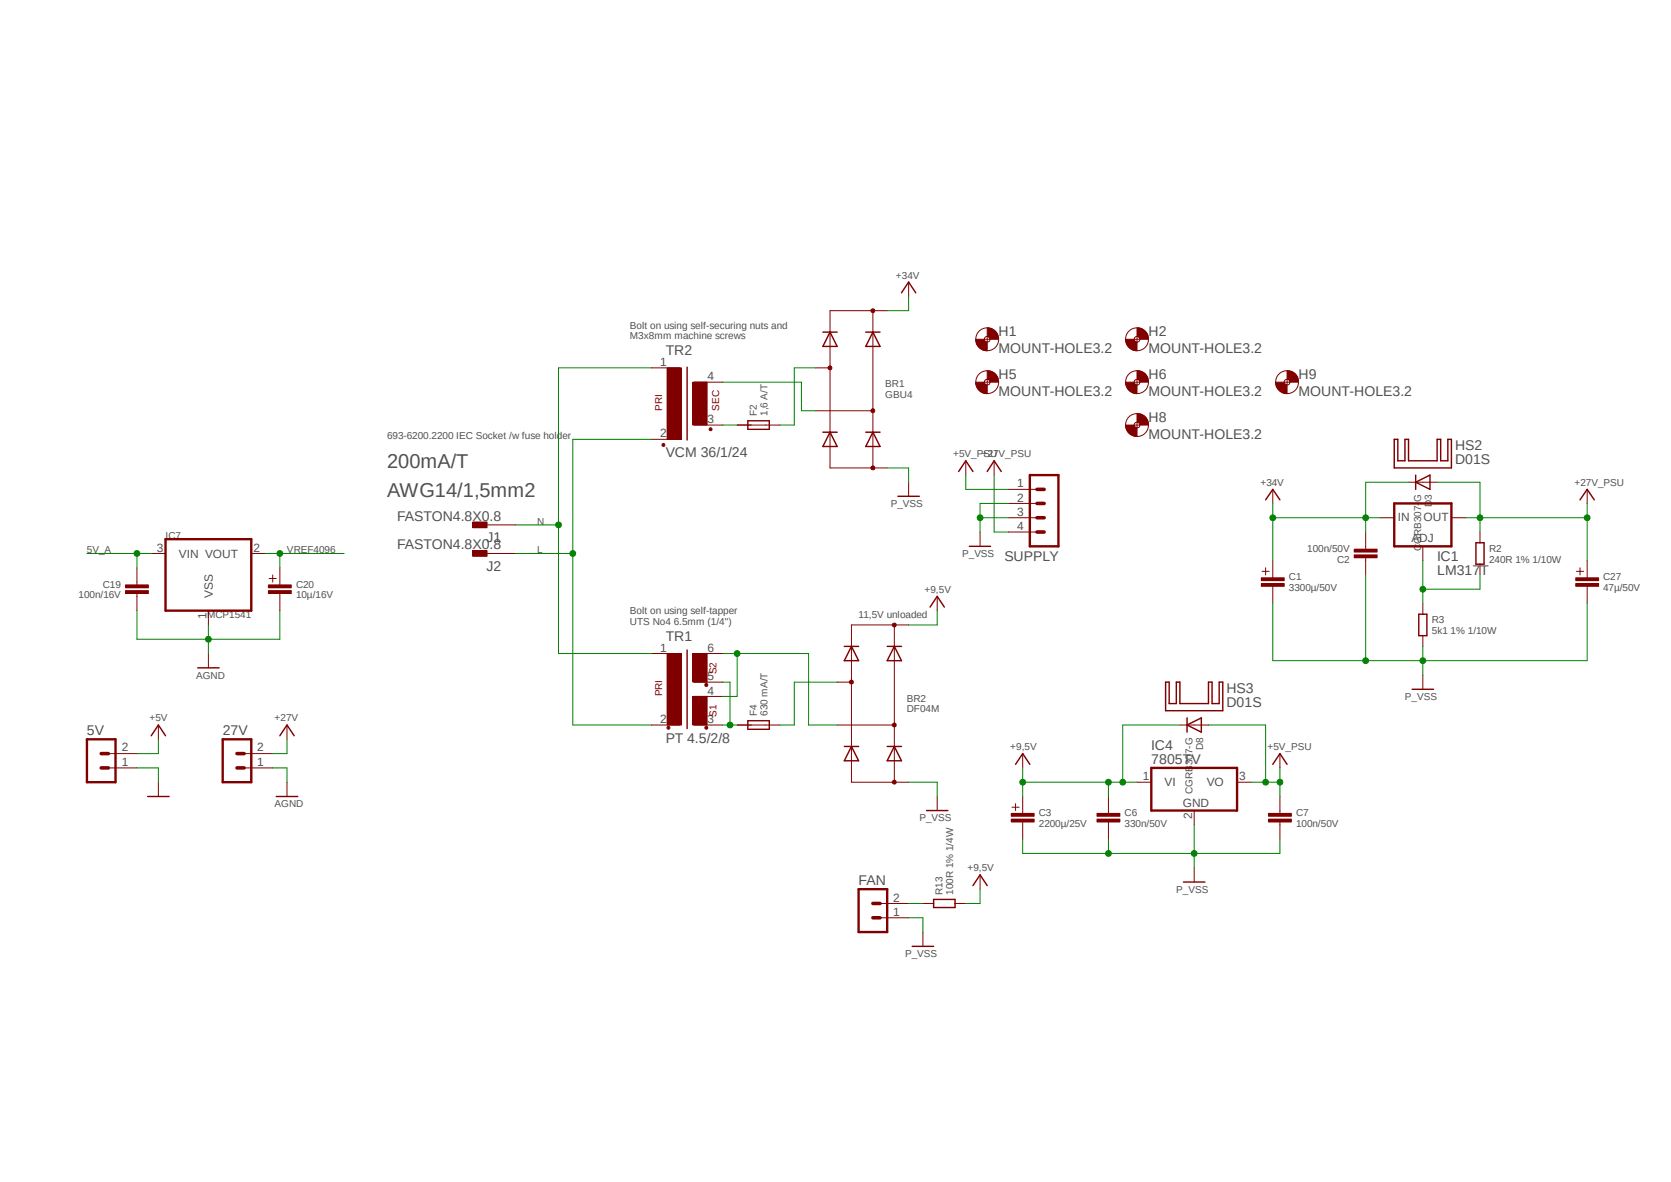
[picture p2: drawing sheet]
<svg xmlns="http://www.w3.org/2000/svg" width="297mm" height="210mm" viewBox="0 0 297 210" stroke-linecap="round" stroke-linejoin="round" font-family="sans-serif">
<path d="M13.3 47.7l278.9 122.9M292.2 47.7l-278.9 122.9" fill="none" stroke="#fff" stroke-width=".18"/>
<path d="M29.4 95.8h15.3v12.7h-15.3z" fill="none" stroke="#800000" stroke-width=".42"/>
<path d="M26.9 98.3h2.5M44.7 98.3h2.5M24.3 103.4v.5M24.3 105.5v.5M37 108.5v2.5" fill="none" stroke="#800000" stroke-width=".18"/>
<path d="M22.3 103.9h4.1v.5h-4.1z" fill-rule="evenodd" fill="#800000"/>
<path d="M22.3 103.9h4.1v.5h-4.1z" fill="none" stroke="#800000" stroke-width=".18"/>
<path d="M22.3 104.9h4.1v.6h-4.1z" fill-rule="evenodd" fill="#800000"/>
<path d="M22.3 104.9h4.1v.6h-4.1zM24.3 100.9v2.5M24.3 106v2.5M47.8 102.8h1.3M48.5 102.2v1.2M49.7 100.9v3M49.7 105.5v3" fill="none" stroke="#800000" stroke-width=".18"/>
<path d="M47.7 103.9h4.1v.5h-4.1z" fill-rule="evenodd" fill="#800000"/>
<path d="M47.7 103.9h4.1v.5h-4.1z" fill="none" stroke="#800000" stroke-width=".18"/>
<path d="M47.7 104.9h4.1v.6h-4.1z" fill-rule="evenodd" fill="#800000"/>
<path d="M37 116.1v2.6M47.7 104.9h4.1v.6h-4.1zM19.3 136.4h5M19.3 133.9h5M28.2 128.8v2.6M28.2 139v2.5M43.4 136.4h5.1M43.4 133.9h5.1M51 128.8v2.6M51 139v2.5" fill="none" stroke="#800000" stroke-width=".18"/>
<path d="M35.1 118.7h3.8M122.1 115.5v14M26.9 130.7l1.3-1.9 1.2 1.9M49.7 130.7l1.3-1.9 1.3 1.9M26.2 141.5h3.9M49.1 141.5h3.8" fill="none" stroke="#800000" stroke-width=".25"/>
<path d="M15.5 131.4h5v7.6h-5zM39.6 131.4h5.1v7.6h-5.1z" fill="none" stroke="#800000" stroke-width=".42"/>
<path d="M18 133.9h1.3M18 136.4h1.3M42.1 133.9h1.3M42.1 136.4h1.3" fill="none" stroke="#800000" stroke-width=".64"/>
<path d="M118.6 129.1h.4v.4h-.4z" fill-rule="evenodd" fill="#800000"/>
<path d="M118.6 129.1h.4v.4h-.4z" fill="none" stroke="#800000" stroke-width=".18"/>
<path d="M125.3 129.1h.4v.4h-.4z" fill-rule="evenodd" fill="#800000"/>
<path d="M125.3 129.1h.4v.4h-.4z" fill="none" stroke="#800000" stroke-width=".18"/>
<circle cx="125.6" cy="121.7" r=".29" fill="#800000"/>
<circle cx="125.6" cy="121.7" r=".29" fill="none" stroke="#800000" stroke-width=".18"/>
<path d="M118.6 116.1h2.5v12.7h-2.5z" fill-rule="evenodd" fill="#800000"/>
<path d="M118.6 116.1h2.5v12.7h-2.5z" fill="none" stroke="#800000" stroke-width=".18"/>
<path d="M123.1 116.1h2.6v5.1h-2.6z" fill-rule="evenodd" fill="#800000"/>
<path d="M123.1 116.1h2.6v5.1h-2.6z" fill="none" stroke="#800000" stroke-width=".18"/>
<path d="M123.1 123.7h2.6v5.1h-2.6z" fill-rule="evenodd" fill="#800000"/>
<path d="M115.8 116.1h5.1M123.4 116.1h5.1M159 111v28M161.5 111h-10.2v28h10.2M115.8 128.8h5.1M123.1 123.7h2.6v5.1h-2.6zM123.4 128.8h5.1M123.4 123.7h5.1M123.4 121.2h5.1M148.8 128.8h10.2M148.8 121.2h2.5" fill="none" stroke="#800000" stroke-width=".18"/>
<path d="M150.1 114.9h2.5M151.3 114.9l1.3 2.5h-2.5zM157.7 114.9h2.5M159 114.9l1.2 2.5h-2.5zM150.1 132.6h2.5M151.3 132.6l1.3 2.6h-2.5zM157.7 132.6h2.5M159 132.6l1.2 2.6h-2.5z" fill="none" stroke="#800000" stroke-width=".25"/>
<circle cx="151.3" cy="121.2" r=".37" fill="#800000"/>
<circle cx="151.3" cy="121.2" r=".37" fill="none" stroke="#800000" stroke-width=".18"/>
<circle cx="159" cy="128.8" r=".37" fill="#800000"/>
<circle cx="159" cy="128.8" r=".37" fill="none" stroke="#800000" stroke-width=".18"/>
<circle cx="158.9" cy="111.1" r=".36" fill="#800000"/>
<circle cx="158.9" cy="111.1" r=".36" fill="none" stroke="#800000" stroke-width=".18"/>
<circle cx="159" cy="139" r=".37" fill="#800000"/>
<circle cx="159" cy="139" r=".37" fill="none" stroke="#800000" stroke-width=".18"/>
<path d="M122.1 65.2v13" fill="none" stroke="#800000" stroke-width=".25"/>
<path d="M117.7 78.9h.4v.3h-.4z" fill-rule="evenodd" fill="#800000"/>
<path d="M117.7 78.9h.4v.3h-.4z" fill="none" stroke="#800000" stroke-width=".18"/>
<path d="M126.1 76.1h.4v.4h-.4z" fill-rule="evenodd" fill="#800000"/>
<path d="M126.1 76.1h.4v.4h-.4z" fill="none" stroke="#800000" stroke-width=".18"/>
<path d="M118.6 65.4h2.5v12.7h-2.5z" fill-rule="evenodd" fill="#800000"/>
<path d="M118.6 65.4h2.5v12.7h-2.5z" fill="none" stroke="#800000" stroke-width=".18"/>
<path d="M123.1 67.9h2.6v7.6h-2.6z" fill-rule="evenodd" fill="#800000"/>
<path d="M155.2 55.2v27.9M157.7 55.2h-10.2v27.9h10.2M115.8 65.4h5.1M115.8 78.1h5.1M123.1 67.9h2.6v7.6h-2.6zM123.4 75.5h5.1M123.4 67.9h5.1M145 65.4h2.5M145 73h10.2" fill="none" stroke="#800000" stroke-width=".18"/>
<path d="M146.3 59h2.5M147.5 59l1.3 2.6h-2.5zM153.9 59h2.5M155.2 59l1.2 2.6h-2.5zM146.3 76.8h2.5M147.5 76.8l1.3 2.5h-2.5zM153.9 76.8h2.5M155.2 76.8l1.2 2.5h-2.5z" fill="none" stroke="#800000" stroke-width=".25"/>
<circle cx="147.5" cy="65.4" r=".37" fill="#800000"/>
<circle cx="147.5" cy="65.4" r=".37" fill="none" stroke="#800000" stroke-width=".18"/>
<circle cx="155.1" cy="73" r=".37" fill="#800000"/>
<circle cx="155.1" cy="73" r=".37" fill="none" stroke="#800000" stroke-width=".18"/>
<circle cx="155.1" cy="55.2" r=".36" fill="#800000"/>
<circle cx="155.1" cy="55.2" r=".36" fill="none" stroke="#800000" stroke-width=".18"/>
<circle cx="155.1" cy="83.1" r=".37" fill="#800000"/>
<g fill="none" stroke="#800000" stroke-width=".18">
<path d="M161.5 50.1v2.6M131 75.5h7.6M131 128.8h7.6"/>
<circle cx="155.1" cy="83.1" r=".37"/>
</g>
<path d="M160.2 52l1.3-1.9 1.3 1.9M132.9 74.8h3.8v1.5h-3.8zM132.9 128.1h3.8v1.5h-3.8z" fill="none" stroke="#800000" stroke-width=".25"/>
<path d="M175.5 65.9a1.91 1.91 0 0 1 2 2h-1.6a.44 .44 0 0 0-.4-.5z" fill-rule="evenodd" fill="#800000"/>
<path d="M175.5 65.9a1.91 1.91 0 0 1 2 2h-1.6a.44 .44 0 0 0-.4-.5z" fill="none" stroke="#800000" stroke-width=".18"/>
<path d="M173.4 67.9h1.6a.5 .5 0 0 0 .5 .5v1.5a1.99 1.99 0 0 1-2.1-2z" fill-rule="evenodd" fill="#800000"/>
<g fill="none" stroke="#800000" stroke-width=".18">
<path d="M173.4 67.9h1.6a.5 .5 0 0 0 .5 .5v1.5a1.99 1.99 0 0 1-2.1-2zM175 67.9h.9M175.5 67.4v1"/>
<circle cx="175.5" cy="67.9" r="2.04"/>
<circle cx="175.5" cy="67.9" r=".51"/>
</g>
<path d="M202.1 65.9a1.92 1.92 0 0 1 2 2h-1.5a.45 .45 0 0 0-.5-.5z" fill-rule="evenodd" fill="#800000"/>
<path d="M202.1 65.9a1.92 1.92 0 0 1 2 2h-1.5a.45 .45 0 0 0-.5-.5z" fill="none" stroke="#800000" stroke-width=".18"/>
<path d="M200.1 67.9h1.5l.2 .3 .3 .2v1.5a2.05 2.05 0 0 1-2-2z" fill-rule="evenodd" fill="#800000"/>
<g fill="none" stroke="#800000" stroke-width=".18">
<path d="M200.1 67.9h1.5l.2 .3 .3 .2v1.5a2.05 2.05 0 0 1-2-2zM201.6 67.9h1M202.1 67.4v1"/>
<circle cx="202.1" cy="67.9" r="2.04"/>
<circle cx="202.1" cy="67.9" r=".51"/>
</g>
<path d="M202.1 73.5a1.92 1.92 0 0 1 2 2h-1.5a.45 .45 0 0 0-.5-.5z" fill-rule="evenodd" fill="#800000"/>
<path d="M202.1 73.5a1.92 1.92 0 0 1 2 2h-1.5a.45 .45 0 0 0-.5-.5z" fill="none" stroke="#800000" stroke-width=".18"/>
<path d="M200.1 75.5h1.5l.2 .4 .3 .1v1.6a2.05 2.05 0 0 1-2-2.1z" fill-rule="evenodd" fill="#800000"/>
<g fill="none" stroke="#800000" stroke-width=".18">
<path d="M200.1 75.5h1.5l.2 .4 .3 .1v1.6a2.05 2.05 0 0 1-2-2.1zM201.6 75.5h1M202.1 75v1M226.2 99.6v3.1M224.3 101.5h1.3M225 100.9v1.3M226.2 104.2v3"/>
<circle cx="202.1" cy="75.5" r="2.04"/>
<circle cx="202.1" cy="75.5" r=".51"/>
</g>
<path d="M224.2 102.7h4.1v.5h-4.1z" fill-rule="evenodd" fill="#800000"/>
<path d="M224.2 102.7h4.1v.5h-4.1z" fill="none" stroke="#800000" stroke-width=".18"/>
<path d="M224.2 103.7h4.1v.5h-4.1z" fill-rule="evenodd" fill="#800000"/>
<path d="M242.7 97.1v.5M242.7 99.1v.5M245.3 92h2.5M250.4 85.7h5M252.9 97.1v2.5M258 92h2.5M224.2 103.7h4.1v.5h-4.1z" fill="none" stroke="#800000" stroke-width=".18"/>
<path d="M247.8 89.5h10.2v7.6h-10.2z" fill="none" stroke="#800000" stroke-width=".42"/>
<path d="M251.6 85.7l2.6-1.3v2.6zM251.6 84.4v2.6" fill="none" stroke="#800000" stroke-width=".25"/>
<path d="M240.7 98.6h4.1v.5h-4.1z" fill-rule="evenodd" fill="#800000"/>
<path d="M240.7 98.6h4.1v.5h-4.1z" fill="none" stroke="#800000" stroke-width=".18"/>
<path d="M240.7 97.6h4.1v.5h-4.1z" fill-rule="evenodd" fill="#800000"/>
<g fill="none" stroke="#800000" stroke-width=".18">
<path d="M226.2 87v2.5M240.7 97.6h4.1v.5h-4.1zM242.7 94.5v2.6M242.7 99.6v2.6M263.1 94.5v1.9M252.9 107.2v1.9M252.9 112.9v2M263.1 100.2v2M202.1 139h2.5M219.9 139h2.5M197 144v.5M197 146v.6"/>
<path d="M212.3 144v2.6"/>
</g>
<path d="M225 88.8l1.2-1.8 1.3 1.8M262.3 96.4h1.5v3.8h-1.5zM252.2 109.1h1.4v3.8h-1.4z" fill="none" stroke="#800000" stroke-width=".25"/>
<path d="M204.6 136.4h15.3v7.6h-15.3z" fill="none" stroke="#800000" stroke-width=".42"/>
<path d="M195 144.5h4.1v.5h-4.1z" fill-rule="evenodd" fill="#800000"/>
<path d="M195 144.5h4.1v.5h-4.1z" fill="none" stroke="#800000" stroke-width=".18"/>
<path d="M195 145.5h4.1v.5h-4.1z" fill-rule="evenodd" fill="#800000"/>
<path d="M195 145.5h4.1v.5h-4.1zM197 141.5v2.5M197 146.6v2.5M227.5 144v.5M227.5 146v.6" fill="none" stroke="#800000" stroke-width=".18"/>
<path d="M225.5 144.5h4v.5h-4z" fill-rule="evenodd" fill="#800000"/>
<path d="M225.5 144.5h4v.5h-4z" fill="none" stroke="#800000" stroke-width=".18"/>
<path d="M225.5 145.5h4v.5h-4z" fill-rule="evenodd" fill="#800000"/>
<path d="M166.6 106v2.5M181.8 133.9v2.5M209.7 128.8h5.1M179.9 143.4h1.2M180.5 142.8v1.2M181.8 141.5v3M181.8 146v3.1M225.5 145.5h4v.5h-4zM227.5 141.5v2.5M227.5 146.6v2.5" fill="none" stroke="#800000" stroke-width=".18"/>
<path d="M165.3 107.9l1.3-1.9 1.3 1.9M180.5 135.8l1.3-1.9 1.2 1.9M211 128.8l2.5-1.2v2.5zM211 127.6v2.5" fill="none" stroke="#800000" stroke-width=".25"/>
<path d="M179.7 144.5h4.1v.5h-4.1z" fill-rule="evenodd" fill="#800000"/>
<path d="M179.7 144.5h4.1v.5h-4.1z" fill="none" stroke="#800000" stroke-width=".18"/>
<path d="M179.7 145.5h4.1v.5h-4.1z" fill-rule="evenodd" fill="#800000"/>
<path d="M282.1 99.6v3.1M280.2 101.5h1.3M280.8 100.9v1.3M282.1 104.2v3M179.7 145.5h4.1v.5h-4.1z" fill="none" stroke="#800000" stroke-width=".18"/>
<path d="M247.8 78.1h.7v3.8h1.2v-3.8h.7v3.8h5v-3.8h.7v3.8h1.2v-3.8h.7v5h-10.2zM207.2 121.2h.6v3.8h1.3v-3.8h.6v3.8h5.1v-3.8h.6v3.8h1.3v-3.8h.6v5.1h-10.1z" fill="none" stroke="#800000" stroke-width=".25"/>
<path d="M280.1 102.7h4v.5h-4z" fill-rule="evenodd" fill="#800000"/>
<path d="M280.1 102.7h4v.5h-4z" fill="none" stroke="#800000" stroke-width=".18"/>
<path d="M280.1 103.7h4v.5h-4z" fill-rule="evenodd" fill="#800000"/>
<path d="M280.1 103.7h4v.5h-4zM174.2 155.4v2.6M156.4 163.1h5.1M156.4 160.5h5.1M164 160.5h1.9M169.8 160.5h1.9" fill="none" stroke="#800000" stroke-width=".18"/>
<path d="M152.6 158h5.1v7.6h-5.1z" fill="none" stroke="#800000" stroke-width=".42"/>
<path d="M155.2 160.5h1.2M155.2 163.1h1.2" fill="none" stroke="#800000" stroke-width=".64"/>
<path d="M165.9 159.8h3.9v1.4h-3.9zM172.9 157.4l1.3-2 1.3 2" fill="none" stroke="#800000" stroke-width=".25"/>
<path d="M228.8 65.9a1.92 1.92 0 0 1 2 2h-1.5a.45 .45 0 0 0-.5-.5z" fill-rule="evenodd" fill="#800000"/>
<path d="M228.8 65.9a1.92 1.92 0 0 1 2 2h-1.5a.45 .45 0 0 0-.5-.5z" fill="none" stroke="#800000" stroke-width=".18"/>
<path d="M226.7 67.9h1.6l.1 .3 .4 .2v1.5a2.05 2.05 0 0 1-2.1-2z" fill-rule="evenodd" fill="#800000"/>
<g fill="none" stroke="#800000" stroke-width=".18">
<path d="M226.7 67.9h1.6l.1 .3 .4 .2v1.5a2.05 2.05 0 0 1-2.1-2zM228.3 67.9h1M228.8 67.4v1M179.2 87h5.1M179.2 89.5h5.1M179.2 92h5.1M179.2 94.5h5.1"/>
<circle cx="228.8" cy="67.9" r="2.04"/>
<circle cx="228.8" cy="67.9" r=".51"/>
</g>
<path d="M183 84.4h5.1v12.7h-5.1z" fill="none" stroke="#800000" stroke-width=".42"/>
<path d="M184.3 92h1.3M184.3 89.5h1.3M184.3 87h1.3M184.3 94.5h1.3" fill="none" stroke="#800000" stroke-width=".64"/>
<path d="M84 92.8h2.6v1h-2.6z" fill-rule="evenodd" fill="#800000"/>
<path d="M84 92.8h2.6v1h-2.6zM86.6 93.3h5.1" fill="none" stroke="#800000" stroke-width=".18"/>
<path d="M84 97.8h2.6v1h-2.6z" fill-rule="evenodd" fill="#800000"/>
<path d="M84 97.8h2.6v1h-2.6zM86.6 98.3h5.1M161.5 85.7v2.5M171.7 81.9v2.5M174.2 94.5v2.6M176.7 81.9v2.5M282.1 87v2.5M252.9 119.9v2.6M227.5 133.9v2.5M166.6 141.5v2.5M212.3 154.2v2.5M164 165.6v2.5" fill="none" stroke="#800000" stroke-width=".18"/>
<path d="M159.6 88.2h3.8M170.4 83.8l1.3-1.9 1.2 1.9M172.3 97.1h3.8M175.5 83.8l1.2-1.9 1.3 1.9M280.8 88.8l1.3-1.8 1.3 1.8M226.2 135.8l1.3-1.9 1.3 1.9M251 122.5h3.8M164.7 144h3.8M210.4 156.7h3.8M162.1 168.1h3.8" fill="none" stroke="#800000" stroke-width=".25"/>
<path d="M175.5 58.3a1.99 1.99 0 0 1 2 2h-1.6a.51 .51 0 0 0-.4-.5z" fill-rule="evenodd" fill="#800000"/>
<path d="M175.5 58.3a1.99 1.99 0 0 1 2 2h-1.6a.51 .51 0 0 0-.4-.5z" fill="none" stroke="#800000" stroke-width=".18"/>
<path d="M173.4 60.3h1.6a.5 .5 0 0 0 .5 .5v1.5a1.99 1.99 0 0 1-2.1-2z" fill-rule="evenodd" fill="#800000"/>
<g fill="none" stroke="#800000" stroke-width=".18">
<path d="M175.5 59.8v1M173.4 60.3h1.6a.5 .5 0 0 0 .5 .5v1.5a1.99 1.99 0 0 1-2.1-2zM175 60.3h.9"/>
<circle cx="175.5" cy="60.3" r="2.04"/>
<circle cx="175.5" cy="60.3" r=".51"/>
</g>
<path d="M202.1 58.3a1.99 1.99 0 0 1 2 2h-1.5a.5 .5 0 0 0-.5-.5z" fill-rule="evenodd" fill="#800000"/>
<path d="M202.1 58.3a1.99 1.99 0 0 1 2 2h-1.5a.5 .5 0 0 0-.5-.5z" fill="none" stroke="#800000" stroke-width=".18"/>
<path d="M200.1 60.3h1.5v.2l.5 .3v1.5a2.05 2.05 0 0 1-2-2z" fill-rule="evenodd" fill="#800000"/>
<g fill="none" stroke="#800000" stroke-width=".18">
<path d="M202.1 59.8v1M200.1 60.3h1.5v.2l.5 .3v1.5a2.05 2.05 0 0 1-2-2zM201.6 60.3h1"/>
<circle cx="202.1" cy="60.3" r="2.04"/>
<circle cx="202.1" cy="60.3" r=".51"/>
</g>
<path d="M24.3 108.5v5.1h25.4M37 111v2.6" fill="none" stroke="#008000" stroke-width=".18"/>
<circle cx="37" cy="113.6" r=".51" fill="#008000"/>
<g fill="none" stroke="#008000" stroke-width=".18">
<path d="M47.2 98.3h14M49.7 98.3v2.6M37 113.6v2.5M49.7 108.5v5.1M48.5 136.4h2.5v2.6"/>
<circle cx="37" cy="113.6" r=".51"/>
</g>
<circle cx="49.7" cy="98.3" r=".51" fill="#008000"/>
<g fill="none" stroke="#008000" stroke-width=".18">
<path d="M15.5 98.3h11.4M24.3 98.3v2.6"/>
<circle cx="49.7" cy="98.3" r=".51"/>
</g>
<circle cx="24.3" cy="98.3" r=".51" fill="#008000"/>
<g fill="none" stroke="#008000" stroke-width=".18">
<path d="M161.5 52.7v2.5h-3.8M226.2 89.5v10.1M226.2 92h16.5M28.2 131.4v2.5h-3.9M51 131.4v2.5h-2.5"/>
<circle cx="24.3" cy="98.3" r=".51"/>
</g>
<circle cx="226.2" cy="92" r=".51" fill="#008000"/>
<g fill="none" stroke="#008000" stroke-width=".18">
<path d="M245.3 92h-2.6v2.5"/>
<circle cx="226.2" cy="92" r=".51"/>
</g>
<circle cx="242.7" cy="92" r=".51" fill="#008000"/>
<g fill="none" stroke="#008000" stroke-width=".18">
<path d="M157.7 83.1h3.8v2.6M250.4 85.7h-7.7v6.3M161.5 139h5.1v2.5M197 149.1v2.5h30.5v-2.5M212.3 146.6v5M161.5 163.1h2.5v2.5"/>
<circle cx="242.7" cy="92" r=".51"/>
</g>
<circle cx="212.3" cy="151.6" r=".51" fill="#008000"/>
<g fill="none" stroke="#008000" stroke-width=".18">
<path d="M181.8 149.1v2.5h15.2M212.3 151.6v2.6"/>
<circle cx="212.3" cy="151.6" r=".51"/>
</g>
<circle cx="197" cy="151.6" r=".51" fill="#008000"/>
<g fill="none" stroke="#008000" stroke-width=".18">
<path d="M226.2 107.2v10.2h26.7v-2.5M242.7 102.2v15.2"/>
<circle cx="197" cy="151.6" r=".51"/>
</g>
<circle cx="242.7" cy="117.4" r=".51" fill="#008000"/>
<circle cx="242.7" cy="117.4" r=".51" fill="none" stroke="#008000" stroke-width=".18"/>
<circle cx="252.9" cy="117.4" r=".51" fill="#008000"/>
<g fill="none" stroke="#008000" stroke-width=".18">
<path d="M179.2 92h-5v2.5M282.1 107.2v10.2h-29.2v2.5"/>
<circle cx="252.9" cy="117.4" r=".51"/>
</g>
<circle cx="174.2" cy="92" r=".51" fill="#008000"/>
<g fill="none" stroke="#008000" stroke-width=".18">
<path d="M99.3 65.4v50.7M91.7 93.3h7.6M179.2 89.5h-5v2.5M24.3 136.4h3.9v2.6"/>
<circle cx="174.2" cy="92" r=".51"/>
</g>
<circle cx="99.3" cy="93.3" r=".51" fill="#008000"/>
<g fill="none" stroke="#008000" stroke-width=".18">
<path d="M99.3 65.4h16.5M101.8 78.1v50.7M91.7 98.3h10.1M99.3 116.1h16.5"/>
<circle cx="99.3" cy="93.3" r=".51"/>
</g>
<circle cx="101.8" cy="98.3" r=".51" fill="#008000"/>
<g fill="none" stroke="#008000" stroke-width=".18">
<path d="M101.8 78.1h14M252.9 99.6v7.6M263.1 102.2v2.5h-10.2M101.8 128.8h14"/>
<circle cx="101.8" cy="98.3" r=".51"/>
</g>
<circle cx="252.9" cy="104.7" r=".51" fill="#008000"/>
<g fill="none" stroke="#008000" stroke-width=".18">
<path d="M166.6 108.5v2.5h-5.1M202.1 139h-5.1v2.5"/>
<circle cx="252.9" cy="104.7" r=".51"/>
</g>
<circle cx="197" cy="139" r=".51" fill="#008000"/>
<g fill="none" stroke="#008000" stroke-width=".18">
<path d="M199.6 128.8v10.2"/>
<circle cx="197" cy="139" r=".51"/>
</g>
<circle cx="199.6" cy="139" r=".51" fill="#008000"/>
<g fill="none" stroke="#008000" stroke-width=".18">
<path d="M181.8 136.4v5.1M181.8 139h15.2M199.6 128.8h10.1"/>
<circle cx="199.6" cy="139" r=".51"/>
</g>
<circle cx="181.8" cy="139" r=".51" fill="#008000"/>
<g fill="none" stroke="#008000" stroke-width=".18">
<path d="M128.5 75.5h2.5M128.5 67.9h14v5.1h2.5M145 65.4h-3.8v10.1h-2.6M128.5 128.8h2.5M128.5 121.2h1.3v7.6M148.8 121.2h-7.6v7.6h-2.6M174.2 158v2.5h-2.5"/>
<circle cx="181.8" cy="139" r=".51"/>
</g>
<circle cx="129.7" cy="128.8" r=".51" fill="#008000"/>
<g fill="none" stroke="#008000" stroke-width=".18">
<path d="M128.5 116.1h15.2v12.7h5.1M131 116.1v7.6h-2.5"/>
<circle cx="129.7" cy="128.8" r=".51"/>
</g>
<circle cx="131" cy="116.1" r=".51" fill="#008000"/>
<g fill="none" stroke="#008000" stroke-width=".18">
<path d="M222.4 139h5.1M227.5 136.4v5.1M161.5 160.5h2.5"/>
<circle cx="131" cy="116.1" r=".51"/>
</g>
<circle cx="227.5" cy="139" r=".51" fill="#008000"/>
<g fill="none" stroke="#008000" stroke-width=".18">
<path d="M214.8 128.8h10.2v10.2"/>
<circle cx="227.5" cy="139" r=".51"/>
</g>
<circle cx="225" cy="139" r=".51" fill="#008000"/>
<g fill="none" stroke="#008000" stroke-width=".18">
<path d="M171.7 84.4v2.6h7.5M255.4 85.7h7.7v8.8M260.5 92h2.6"/>
<circle cx="225" cy="139" r=".51"/>
</g>
<circle cx="263.1" cy="92" r=".51" fill="#008000"/>
<g fill="none" stroke="#008000" stroke-width=".18">
<path d="M263.1 92h19M282.1 89.5v10.1"/>
<circle cx="263.1" cy="92" r=".51"/>
</g>
<circle cx="282.1" cy="92" r=".51" fill="#008000"/>
<g fill="none" stroke="#008000" stroke-width=".18">
<path d="M176.7 84.4v10.1h2.5"/>
<circle cx="282.1" cy="92" r=".51"/>
</g>
<g font-size="3.6" fill="#505050">
<text x="68.8" y="83.1">200mA/T</text>
<text x="68.8" y="88.2">AWG14/1,5mm2</text>
</g>
<g font-size="2.5" fill="#505050">
<text x="177.5" y="59.7">H1</text>
<text x="204.1" y="59.7">H2</text>
<text x="118.3" y="63.1">TR2</text>
<text x="177.5" y="62.7">MOUNT-HOLE3.2</text>
<text x="204.1" y="62.7">MOUNT-HOLE3.2</text>
<text x="177.5" y="70.4">MOUNT-HOLE3.2</text>
<text x="177.5" y="67.3">H5</text>
<text x="204.1" y="67.3">H6</text>
<text x="204.1" y="70.4">MOUNT-HOLE3.2</text>
<text x="230.8" y="70.4">MOUNT-HOLE3.2</text>
<text x="230.8" y="67.3">H9</text>
<text x="204.1" y="78">MOUNT-HOLE3.2</text>
<text x="204.1" y="74.9">H8</text>
<text x="118.3" y="81.2">VCM 36/1/24</text>
<text x="258.6" y="82.5">D01S</text>
<text x="258.6" y="80">HS2</text>
<text x="70.6" y="92.5">FASTON4.8X0.8</text>
<text x="70.6" y="97.6">FASTON4.8X0.8</text>
<text x="86.4" y="96.3">J1</text>
<text x="86.4" y="101.4">J2</text>
<text x="178.5" y="99.6">SUPPLY</text>
<text x="255.4" y="99.6">IC1</text>
<text x="255.4" y="102.2">LM317T</text>
<text x="118.3" y="113.8">TR1</text>
<text x="218" y="125.6">D01S</text>
<text x="218" y="123.1">HS3</text>
<text x="15.5" y="130.6">5V</text>
<text x="39.6" y="130.6">27V</text>
<text x="118.3" y="132">PT 4.5/2/8</text>
<text x="204.6" y="135.8">7805TV</text>
<text x="204.6" y="133.3">IC4</text>
<text x="152.6" y="157.2">FAN</text>
</g>
<g font-size="2.1" fill="#505050">
<text x="117.3" y="65">1</text>
<text x="125.7" y="67.6">4</text>
<text x="117.3" y="77.7">2</text>
<text x="125.7" y="75.1">3</text>
<text x="180.8" y="86.6">1</text>
<text x="180.8" y="89.1">2</text>
<text x="180.8" y="91.7">3</text>
<text x="180.8" y="94.2">4</text>
<text x="248.5" y="92.6">IN</text>
<text x="253" y="92.6">OUT</text>
<text x="27.9" y="98">3</text>
<text x="31.8" y="99.1">VIN VOUT</text>
<text x="45" y="98">2</text>
<text x="250.9" y="96.3">ADJ</text>
<text x="37.8" y="106.2" transform="rotate(-90 37.8 106.2)">VSS</text>
<text x="36.7" y="110.1" transform="rotate(-90 36.7 110.1)">1</text>
<text x="117.3" y="115.8">1</text>
<text x="125.7" y="115.8">6</text>
<text x="125.7" y="123.4">4</text>
<text x="125.7" y="120.9">5</text>
<text x="117.3" y="128.4">2</text>
<text x="125.7" y="128.4">3</text>
<text x="21.6" y="136.1">1</text>
<text x="21.6" y="133.5">2</text>
<text x="45.7" y="136.1">1</text>
<text x="45.7" y="133.5">2</text>
<text x="203.1" y="138.6">1</text>
<text x="207" y="139.7">VI</text>
<text x="210.2" y="143.3">GND</text>
<text x="214.5" y="139.7">VO</text>
<text x="220.3" y="138.6">3</text>
<text x="211.9" y="145.6" transform="rotate(-90 211.9 145.6)">2</text>
<text x="158.7" y="160.2">2</text>
<text x="158.7" y="162.7">1</text>
</g>
<g font-size="1.8" fill="#505050">
<text x="159.3" y="49.5">+34V</text>
<text x="112" y="58.4">Bolt on using self-securing nuts and</text>
<text x="112" y="60.3">M3x8mm machine screws</text>
<text x="157.4" y="70.7">GBU4</text>
<text x="157.4" y="68.8">BR1</text>
<text x="134.5" y="73.9" transform="rotate(-90 134.5 73.9)">F2</text>
<text x="136.4" y="73.9" transform="rotate(-90 136.4 73.9)">1,6 A/T</text>
<text x="68.8" y="78.1">693-6200.2200 IEC Socket /w fuse holder</text>
<text x="169.4" y="81.2">+5V_PSU</text>
<text x="174.5" y="81.2">+27V_PSU</text>
<text x="224" y="86.3">+34V</text>
<text x="279.9" y="86.3">+27V_PSU</text>
<text x="29.4" y="95.8">IC7</text>
<text x="95.5" y="93.3">N</text>
<text x="158.3" y="90.1">P_VSS</text>
<text x="254.5" y="90.1" transform="rotate(-90 254.5 90.1)">D3</text>
<text x="15.5" y="98.3">5V_A</text>
<text x="51" y="98.3">VREF4096</text>
<text x="95.5" y="98.3">L</text>
<text x="171" y="99">P_VSS</text>
<text x="232.4" y="98">100n/50V</text>
<text x="237.7" y="99.9">C2</text>
<text x="252.6" y="97.9" transform="rotate(-90 252.6 97.9)">CGRB307-G</text>
<text x="264.7" y="99.9">240R 1% 1/10W</text>
<text x="264.7" y="98">R2</text>
<text x="14" y="106.3">100n/16V</text>
<text x="18.3" y="104.4">C19</text>
<text x="52.6" y="104.4">C20</text>
<text x="52.6" y="106.3">10µ/16V</text>
<text x="164.3" y="105.3">+9,5V</text>
<text x="229.1" y="105">3300µ/50V</text>
<text x="229.1" y="103.1">C1</text>
<text x="284.9" y="105">47µ/50V</text>
<text x="284.9" y="103.1">C27</text>
<text x="36.8" y="109.8">MCP1541</text>
<text x="112" y="109.1">Bolt on using self-tapper</text>
<text x="112" y="111">UTS No4 6.5mm (1/4&quot;)</text>
<text x="152.6" y="109.8">11,5V unloaded</text>
<text x="254.5" y="112.6">5k1 1% 1/10W</text>
<text x="254.5" y="110.7">R3</text>
<text x="34.8" y="120.6">AGND</text>
<text x="161.2" y="124.7">BR2</text>
<text x="249.7" y="124.4">P_VSS</text>
<text x="26.6" y="128.2">+5V</text>
<text x="48.8" y="128.2">+27V</text>
<text x="134.5" y="127.2" transform="rotate(-90 134.5 127.2)">F4</text>
<text x="136.4" y="127.2" transform="rotate(-90 136.4 127.2)">630 mA/T</text>
<text x="161.2" y="126.6">DF04M</text>
<text x="179.6" y="133.3">+9,5V</text>
<text x="213.9" y="133.3" transform="rotate(-90 213.9 133.3)">D8</text>
<text x="225.3" y="133.3">+5V_PSU</text>
<text x="48.8" y="143.4">AGND</text>
<text x="212" y="141.1" transform="rotate(-90 212 141.1)">CGRB307-G</text>
<text x="163.4" y="145.9">P_VSS</text>
<text x="184.7" y="146.9">2200µ/25V</text>
<text x="184.7" y="145">C3</text>
<text x="199.9" y="146.9">330n/50V</text>
<text x="199.9" y="145">C6</text>
<text x="230.4" y="146.9">100n/50V</text>
<text x="230.4" y="145">C7</text>
<text x="172" y="154.8">+9,5V</text>
<text x="167.5" y="159" transform="rotate(-90 167.5 159)">R13</text>
<text x="169.4" y="159" transform="rotate(-90 169.4 159)">100R 1% 1/4W</text>
<text x="209.1" y="158.6">P_VSS</text>
<text x="160.9" y="170.1">P_VSS</text>
</g>
<g font-size="1.8" fill="#800000">
<text x="117.7" y="73" transform="rotate(-90 117.7 73)">PRI</text>
<text x="127.8" y="73" transform="rotate(-90 127.8 73)">SEC</text>
<text x="127.3" y="119.8" transform="rotate(-90 127.3 119.8)">S2</text>
<text x="117.7" y="123.7" transform="rotate(-90 117.7 123.7)">PRI</text>
<text x="127.3" y="127.4" transform="rotate(-90 127.3 127.4)">S1</text>
</g>
</svg>
